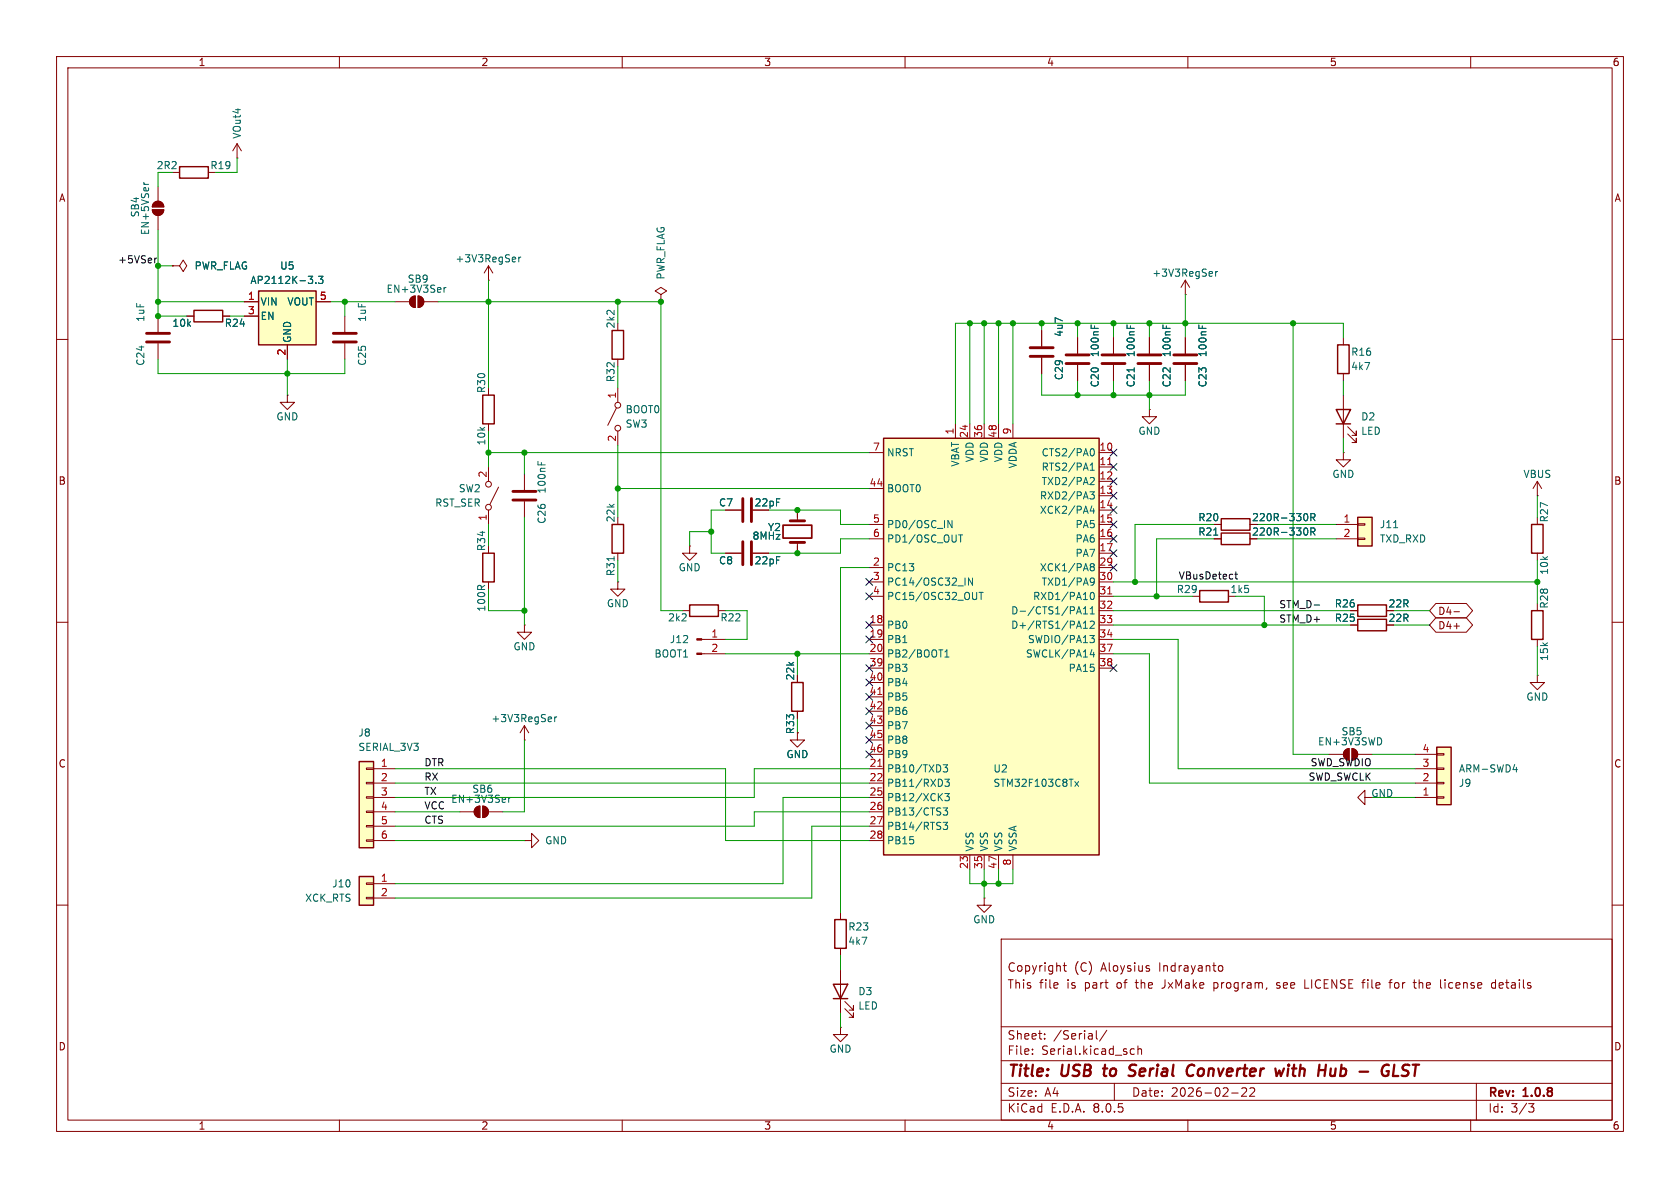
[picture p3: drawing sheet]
<svg xmlns="http://www.w3.org/2000/svg" width="297mm" height="210mm" viewBox="0 0 297 210" stroke-linecap="round" stroke-linejoin="round" font-family="sans-serif">
<g fill="none" stroke="#840000" stroke-width=".18">
<path d="M10 10h277v190h-277zM12 12h273v186h-273zM60 10v2M110 10v2M160 10v2M210 10v2M260 10v2M10 60h2M69.8 53.3h2.6M72.7 52.6l.7-.3v2.1a1.02 1.02 0 0 1-.9-.7 1.02 1.02 0 0 1 .2-1.1zM73.9 52.3a1.02 1.02 0 0 1 1 1 1.02 1.02 0 0 1-1 1.1zM74.9 53.3h2.6"/>
<path d="M86.4 49.5h.1M86.4 47v2.5M86.4 47l-.8 1.3M86.4 47l.7 1.3M203.2 59.7v2.8M285 60h2M86.4 74.9v1.3M109 72.1l-1.6 3.1M109.2 63.5v1.3M109.2 68.6v2.5M109.2 76.2v2.5M203.2 64.5v2.8"/>
<path d="M86.4 82.6v2.5M86.4 90.2v2.5M88.1 86.1l-1.5 3.1M92.7 83.8v2.8M92.7 88.6v2.8M10 110h2M86.4 102.9v1.2M285 110h2M141 129.5v1.3h-1.3l1.3 1.3 1.2-1.3h-1.2M141 125.7v1.3M10 160h2M174 158.8v1.2h-1.3l1.3 1.3 1.3-1.3h-1.3"/>
<path d="M174 158.8h.1M285 160h2M177 166h108v32h-108zM188 170.7h.5M188.2 170.2v1.3l.3 .2M203 171.2l.2 .2-.2 .3M203 170.7l.2 .1M214.6 173.7v1.5M214.6 174.6l.1 .1M214.7 173.7l-.1 .1M215.5 170.8l.4-.1 .3 .3v.4l-.2 .2h-.5M225.7 174.6l.4 .1"/>
<path d="M225.9 173.7l-.2 .2 .2 .3M230.7 173.2v1.5h.7M240.7 173.7h.6M241.3 173.2l-.3 .1M245.5 173.7h.6M246.1 173.2l-.4 .2v1.3M249.8 173.7h.6M250.1 174.6l.3 .1M255.5 173.2v.1M255.5 173.7v1M264.4 173.8l-.4-.1-.3 .3v.4l.1 .2h.6M264.4 173.2v1.5"/>
<path d="M60 198v2M110 198v2M160 198v2M177 194.5h108M177 191.5h108M177 187.5h108M177 181.5h108M182.5 186.3v.1M182.5 185.5v.1M184.7 183.6v.1M184.7 182.8v.1M193.8 182.2v1.3l.2 .2"/>
<path d="M195.7 182.1l-1.3 2M197 191.5v3M199.9 186.3l.2 .1 .4-.1M200.5 185.5l-.4-.1-.2 .1M201.2 185.5l.2-.1 .3 .1 .1 .9M201.2 184.9v1.5M210 198v2M217.7 193.2h1.2M219.5 192.4l.6-.1 .2 .1 .1 .3-.9 1.1h.9M221 192.4l.5-.1 .2 .1 .1 .3-.9 1.1h.9M260 198v2M261 191.5v6.5"/>
<path d="M270.2 195.1h1l-.5 .6 .4 .1 .1 .5-.3 .3h-.4"/>
<circle cx="109.2" cy="75.7" r=".51"/>
<circle cx="109.2" cy="71.6" r=".51"/>
<circle cx="86.4" cy="89.7" r=".51"/>
<circle cx="86.4" cy="85.6" r=".51"/>
</g>
<g fill="none" stroke="#840000" stroke-width=".4">
<path d="M195 188.9h.8M195.4 188.2l-.3 1.7 .3 .3M200.6 190a.85 .85 0 0 1-1.1 .1M200.6 188.2l-.7 .1a.46 .46 0 0 0-.2 .5 .46 .46 0 0 0 .3 .4l.6 .2M209.9 189.9a.67 .67 0 0 0 1 .1M211.1 188.4a.73 .73 0 0 0-1.1 .3M227 188.9l-.6 1.3M227.8 188.9l-.2 1.3M227.8 188.2l-.1 .1 .1 .1M227.8 188.2l.1 .1-.1 .1M227.8 188.2v.2M236 190a.57 .57 0 0 1-.8 .1"/>
<path d="M236.1 188.9l-.1 1.3M245.5 188.3a1.02 1.02 0 0 0-1.1 .3 1.02 1.02 0 0 0-.1 1.1l.1 .2M246.5 188.2l-.2 2h.9M249.2 188.3a.85 .85 0 0 0-1.1 .1 .45 .45 0 0 0 .2 .8l.4 .1a.49 .49 0 0 1 .3 .5 .49 .49 0 0 1-.5 .4l-.7-.1M249.7 188.2h1.2M250.3 188.2l-.2 2"/>
</g>
<path d="M201.2 62.7h4M201.2 64.3h4M90.7 86.9h4M90.7 88.4h4" fill="none" stroke="#840000" stroke-width=".51"/>
<path d="M78.5 50.8v.9M78.9 50.8l-.4 .3M91.7 45.5v.8M92.1 45.5l-.4 .2M205.6 57.4v.6M206.2 57.6v.4M95.1 81.6v.6M95.7 81.8v.4" fill="none" stroke="#006464" stroke-width=".18"/>
<path d="M108.2 58.4h2v5.1h-2zM85.3 69.9h2.1v5h-2.1zM85.3 97.8h2.1v5.1h-2.1zM140 120.7h2v5h-2z" fill="none" stroke="#840000" stroke-width=".25"/>
<g fill="#840000" stroke="#840000" stroke-width=".18">
<path d="M73.9 52.3a1.02 1.02 0 0 1 1 1 1.02 1.02 0 0 1-1 1.1z"/>
<path d="M72.7 52.6l.7-.3v2.1a1.02 1.02 0 0 1-.9-.7 1.02 1.02 0 0 1 .2-1.1z"/>
</g>
<path d="M156.2 77.5h38.1v73.6h-38.1z" fill="#ffffc2"/>
<path d="M156.2 77.5h38.1v73.6h-38.1zM270.8 92.7h2v5.1h-2zM147.6 162.6h2v5h-2z" fill="none" stroke="#840000" stroke-width=".25"/>
<g fill="none" stroke="#840000" stroke-width=".18">
<path d="M184.1 58.4v2.8M190.5 59.7v2.8M196.8 59.7v2.8M209.5 52.1h.1M209.5 49.5v2.6M209.5 59.7v2.8M209.5 49.5l-.7 1.3M209.5 49.5l.8 1.3M168.9 74.9v2.6M171.4 74.9v2.6M174 74.9v2.6M176.5 74.9v2.6"/>
<path d="M179.1 74.9v2.6M184.1 63.2v2.8M190.5 64.5v2.8M196.8 64.5v2.8M209.5 64.5v2.8M153.7 80h2.5M153.7 92.7h2.5M153.7 95.3h2.5M153.7 86.4h2.5M194.3 80h2.5M194.3 82.6h2.5M194.3 85.1h2.5"/>
<path d="M194.3 87.6h2.5M194.3 90.2h2.5M194.3 92.7h2.5M194.3 95.3h2.5M194.3 97.8h2.5M271.8 87.6h.1M271.8 85.1v2.5M271.8 91.4v1.3M271.8 97.8v1.3M271.8 85.1l-.8 1.3M271.8 85.1l.7 1.3M153.7 110.5h2.5"/>
<path d="M153.7 113h2.5M153.7 100.3h2.5M153.7 115.6h2.5M153.7 102.9h2.5M153.7 105.4h2.5M153.7 118.1h2.5M194.3 110.5h2.5M194.3 113h2.5M194.3 100.3h2.5M194.3 115.6h2.5M194.3 102.9h2.5M194.3 105.4h2.5"/>
<path d="M194.3 108h2.5M194.3 118.1h2.5M153.7 135.9h2.5M153.7 138.4h2.5M153.7 120.7h2.5M153.7 123.2h2.5M153.7 125.7h2.5M153.7 128.3h2.5M153.7 130.8h2.5M153.7 133.4h2.5M153.7 141h2.5M153.7 143.5h2.5"/>
<path d="M153.7 146.1h2.5M153.7 148.6h2.5M171.4 151.1v2.6M174 151.1v2.6M176.5 151.1v2.6M179.1 151.1v2.6M148.6 161.3v1.3M148.6 167.6v1.3"/>
</g>
<g fill="none" stroke="#006464" stroke-width=".18">
<path d="M192.9 57.4v.6M193.5 57.6v.4M199.2 57.4v.6M199.8 57.6v.4M211.9 57.4v.6M212.5 57.6v.4M214.9 48v.8M215.3 48l-.4 .2M192.9 79.4l.1-.1a.68 .68 0 0 1 .5 .7 .68 .68 0 0 1-.5 .6l-.1-.1M200.5 65v.7M167.6 92l.7 1.3v-1.3M169.5 94.6h.7"/>
<path d="M169.8 94.6v1.2M192.7 86.9h.8l-.5 .5 .4 .1v.6l-.2 .1-.5-.1M192.7 99.9l.3-.3 .3 .1 .2 .2-.3 .3M192.7 83.1h.8M192.7 82.2l.4-.3v1.2M192.7 99.9l.3 .3M192.9 84.4l.4 .1 .2 .3-.8 .9h.8M193 89.4l-.3 .9h.8M193.3 89.9v.8M167 116.1h.8M167 115.2l.4-.3v1.2M171.9 102.2v1.2l-.7-1.2v1.2"/>
<path d="M173.1 104.7h.7M173.4 104.7v1.3M190.3 108.5l.4-1.2 .5 1.2M190.4 108.2h.6M191.5 107.6l.4-.3v1.2M191.5 108.5h.8M191.5 110.2l.4-.4v1.3M191.5 111.1h.8M192.7 112.3h.8l-.5 .5 .4 .1 .1 .5-.3 .2h-.3M192.7 109.9l.5-.1 .3 .4-.8 .9h.8M192.7 107.6l.4-.3v1.2M192.7 108.5h.8"/>
<path d="M192.9 102.2h.3l.2 .1a.84 .84 0 0 1-.3 1.1h-.2M192.9 104.8l.1-.1a.68 .68 0 0 1 .5 .7 .68 .68 0 0 1-.5 .6 .84 .84 0 0 1-.1-1.2zM193 100.2h.2M193 100.2l-.3 .2M193 114.8l-.3 .9h.8M193.2 100.2l.3 .2-.1 .4-.4 .1-.3-.2M193.3 115.3v.8M193.5 102.7l-.3 .3-.3-.1M166.7 135.2h.8l-.4 .5 .4 .1v.5l-.2 .2-.6-.2M167 137.7h.8l-.4 .5 .4 .1v.6l-.2 .1-.6-.1M190 138.2l.7 .8M190.7 138.2l-.7 .8"/>
<path d="M166.7 142.8h.8l-.4 .5 .4 .1v.6l-.2 .1-.6-.1M166.7 145.4h.8l-.4 .4 .4 .2v.5l-.2 .1-.6-.1M167 140.3h.8l-.4 .5 .4 .1v.5l-.2 .1-.6-.1"/>
</g>
<path d="M195.8 82.1h.7M195.8 105h.7M155.2 135.5h.7M155.2 122.8h.7" fill="none" stroke="#a90000" stroke-width=".18"/>
<path d="M182.1 61.5h4.1M182.1 63h4.1M188.5 62.7h4M188.5 64.3h4M194.8 62.7h4.1M194.8 64.3h4.1M207.5 62.7h4.1M207.5 64.3h4.1" fill="none" stroke="#840000" stroke-width=".51"/>
<path d="M240 91.4h2.6v5.1h-2.6z" fill="#ffffc2"/>
<path d="M236.2 92.7h3.8M236.2 95.3h3.8M240 95.1h1.3v.3h-1.3zM240 92.6h1.3v.2h-1.3zM238.8 108h1.2M238.8 110.5h1.2M271.8 119.4v1.3h-1.3l1.3 1.2 1.2-1.2h-1.2M271.8 119.4h.1M234.9 133.4h2.6M237.8 132.6l.7-.3v2.1a1.02 1.02 0 0 1-.9-.7 1.02 1.02 0 0 1 .2-1.1zM239 132.3a1.02 1.02 0 0 1 1 1.1 1.02 1.02 0 0 1-1 1zM240 133.4h2.6" fill="none" stroke="#840000" stroke-width=".18"/>
<path d="M240 91.4h2.6v5.1h-2.6zM240 106.9h5.1v2.1h-5.1zM240 109.5h5.1v2h-5.1z" fill="none" stroke="#840000" stroke-width=".25"/>
<path d="M246.4 93.3h.7M244.2 130.7v.7" fill="none" stroke="#006464" stroke-width=".18"/>
<g fill="#840000" stroke="#840000" stroke-width=".18">
<path d="M239 132.3a1.02 1.02 0 0 1 1 1.1 1.02 1.02 0 0 1-1 1z"/>
<path d="M237.8 132.6l.7-.3v2.1a1.02 1.02 0 0 1-.9-.7 1.02 1.02 0 0 1 .2-1.1z"/>
</g>
<path d="M254 132.1h2.5v10.1h-2.5z" fill="#ffffc2"/>
<path d="M30.5 30.5h1.2M250.2 138.4h3.8M250.2 135.9h3.8M250.2 133.4h3.8M254 133.2h1.3v.3h-1.3zM254 135.8h1.3v.2h-1.3zM254 138.3h1.3v.3h-1.3zM250.2 141h3.8M254 140.8h1.3v.3h-1.3z" fill="none" stroke="#840000" stroke-width=".18"/>
<path d="M31.7 29.5h5.1v2h-5.1zM254 132.1h2.5v10.1h-2.5z" fill="none" stroke="#840000" stroke-width=".25"/>
<path d="M267.5 136h.8M268.1 135.6v.9" fill="none" stroke="#006464" stroke-width=".18"/>
<path d="M63.5 154.9h2.5v5.1h-2.5z" fill="#ffffc2"/>
<path d="M64.8 158.6h1.2v.3h-1.2zM64.8 156.1h1.2v.2h-1.2zM66 156.2h3.8M66 158.8h3.8" fill="none" stroke="#840000" stroke-width=".18"/>
<path d="M63.5 154.9h2.5v5.1h-2.5z" fill="none" stroke="#840000" stroke-width=".25"/>
<path d="M63.5 134.6h2.5v15.3h-2.5z" fill="#ffffc2"/>
<g fill="none" stroke="#840000" stroke-width=".18">
<path d="M26.9 37.1h2.1a1.02 1.02 0 0 1-1.1 1 1.02 1.02 0 0 1-1-1zM27.2 35.9a1.02 1.02 0 0 1 1.1-.3 1.02 1.02 0 0 1 .7 1h-2.1zM27.9 33v2.6M27.9 38.1v2.5M30.5 47h1.2l.7-1 .6 1-.6 1-.7-1M30.5 47h.1M33 55.9h1.3M39.4 55.9h1.2M61 55.9v2.8M50.8 69.9v1.2h1.3l-1.3 1.3-1.3-1.3h1.3M50.8 69.9h.1M61 60.7v2.8"/>
<path d="M92.7 110.5v1.3h-1.3l1.3 1.2 1.3-1.2h-1.3M92.7 110.5h.1M64.8 138.3h1.2v.3h-1.2zM64.8 135.8h1.2v.2h-1.2zM66 135.9h3.8M66 138.4h3.8M92.7 130.8h.1M92.7 128.3l-.8 1.2M92.7 128.3v2.5M92.7 128.3l.8 1.2M64.8 148.5h1.2v.2h-1.2zM64.8 145.9h1.2v.3h-1.2z"/>
<path d="M64.8 143.4h1.2v.2h-1.2zM64.8 140.8h1.2v.3h-1.2zM66 141h3.8M66 143.5h3.8M66 146.1h3.8M66 148.6h3.8M81.3 143.5h2.5M84.1 142.8l.7-.3v2a1.02 1.02 0 0 1-.9-.6 1.02 1.02 0 0 1 .2-1.1zM85.3 142.5a1.02 1.02 0 0 1 1.1 1 1.02 1.02 0 0 1-1.1 1zM86.4 143.5h2.5M92.7 148.6h1.3v-1.3l1.2 1.3-1.2 1.3v-1.3M92.7 148.6h.1"/>
</g>
<path d="M34.3 54.9h5.1v2h-5.1zM63.5 134.6h2.5v15.3h-2.5z" fill="none" stroke="#840000" stroke-width=".25"/>
<g fill="#840000" stroke="#840000" stroke-width=".18">
<path d="M85.3 142.5a1.02 1.02 0 0 1 1.1 1 1.02 1.02 0 0 1-1.1 1z"/>
<path d="M84.1 142.8l.7-.3v2a1.02 1.02 0 0 1-.9-.6 1.02 1.02 0 0 1 .2-1.1z"/>
<path d="M27.2 35.9a1.02 1.02 0 0 1 1.1-.3 1.02 1.02 0 0 1 .7 1h-2.1z"/>
<path d="M26.9 37.1h2.1a1.02 1.02 0 0 1-1.1 1 1.02 1.02 0 0 1-1-1z"/>
</g>
<path d="M25.4 32.6h.9M25.4 32.2l.3 .4M98.1 126.7v.9M98.4 126.7l-.3 .3M89.9 141v.8M90.3 141l-.4 .2" fill="none" stroke="#006464" stroke-width=".18"/>
<path d="M58.9 58.9h4.1M58.9 60.5h4.1" fill="none" stroke="#840000" stroke-width=".51"/>
<path d="M45.7 51.4h10.2v9.6h-10.2z" fill="#ffffc2"/>
<path d="M45.7 51.4h10.2v9.6h-10.2zM236.2 72.4h2.6l-1.3 2.5zM236.2 74.9h2.6M236.5 61h2v5h-2zM108.2 92.7h2v5.1h-2zM215.9 91.7h5.1v2h-5.1zM215.9 94.2h5.1v2.1h-5.1zM121.9 106.9h5.1v2.1h-5.1zM212.1 104.4h5.1v2h-5.1zM270.8 108h2v5h-2zM147.3 174h2.6l-1.3 2.5zM147.3 176.5h2.6" fill="none" stroke="#840000" stroke-width=".25"/>
<g fill="none" stroke="#840000" stroke-width=".18">
<path d="M41.9 27.9h.1M41.9 25.4l-.8 1.3M41.9 25.4v2.5M41.9 25.4l.8 1.3M27.9 55.9v2.8M30.5 47h.1M33 55.9h1.3M39.4 55.9h1.2M43.2 53.3h2.5M43.2 55.9h2.5M55.9 53.3h2.5M116.8 52.1l1.1-.7-1.1-.6-1 .6 1 .7v1.2"/>
<path d="M116.8 53.3h.1M184.1 58.4v2.8M190.5 59.7v2.8M196.8 59.7v2.8M203.2 59.7v2.8M209.5 59.7v2.8M237.5 59.7v1.3M27.9 60.7v2.8M50.8 61v2.5M184.1 63.2v2.8M190.5 64.5v2.8M196.8 64.5v2.8"/>
<path d="M203.2 72.4v1.3h-1.3l1.3 1.2 1.3-1.2h-1.3M203.2 72.4h.1M203.2 64.5v2.8M209.5 64.5v2.8M237.5 66v1.3M237.5 69.9v7.6M238.3 76.7l1.5 1.5v-.7v.7h-.8M238.3 75.4l1.5 1.6v-.8v.8h-.8M109.2 97.8v1.3M121.9 96.5v1.3h1.3l-1.3 1.3-1.3-1.3h1.3M121.9 96.5h.1M128.3 90.2h2.8"/>
<path d="M128.3 97.8h2.8M133.1 97.8h2.8M141 90.2v1.9M141 95.9v1.9M214.6 92.7h1.3M214.6 95.3h1.3M237.5 80v1.3h1.3l-1.3 1.3-1.3-1.3h1.3M237.5 80h.1M109.2 102.9v1.2h-1.3l1.3 1.3 1.3-1.3h-1.3M109.2 102.9h.1M120.6 108h1.3M124.1 115.6h4.2"/>
<path d="M124.1 113h4.2M127 108h1.3M210.8 105.4h1.3M238.8 108h1.2M238.8 110.5h1.2M253.8 109.2h5.4l1.1 1.3-1.1 1.3h-5.4l-1.1-1.3zM253.8 106.7h5.4l1.1 1.3-1.1 1.2h-5.4l-1.1-1.2zM257 110.7h1M257 108.1h1M271.8 106.7v1.3M271.8 113v1.3M141 125.7v1.3"/>
<path d="M241.3 141v-1.3l-1.3 1.3 1.3 1.2v-1.2h1.3M148.6 171.5v7.6M149.4 178.3l1.5 1.5v-.7v.7h-.8M149.4 177l1.5 1.6v-.8v.8h-.8M148.6 181.6v1.3h-1.3l1.3 1.3 1.3-1.3h-1.3M148.6 181.6h.1"/>
</g>
<g fill="none" stroke="#006464" stroke-width=".18">
<path d="M54.5 48.8h.8l-.4 .5M55.2 49.4v.6M55.8 50v.1M56.3 48.8h.8l-.4 .5 .3 .1v.6l-.2 .1-.5-.1M192.9 57.4v.6M193.5 57.6v.4M199.2 57.4v.6M199.8 57.6v.4M205.6 57.4v.6M206.2 57.6v.4M211.9 57.4v.6M212.5 57.6v.4"/>
<path d="M200.5 65v.7M108.6 98.4v.7M214.6 94.6h.7M230.8 90.8a.68 .68 0 0 1 .4 .6 .68 .68 0 0 1-.4 .7M230.8 93.3a.68 .68 0 0 1 .4 .7 .68 .68 0 0 1-.4 .6M231.7 91.5l.7-.1 .1-.2-.1-.3-.7-.1v1.3M231.7 94l.7-.1 .1-.1-.1-.4-.7-.1v1.3M232 91.5l.5 .6M232 94l.5 .6"/>
</g>
<path d="M25.9 58.9h4.1M25.9 60.5h4.1M131.3 88.1v4.1M131.3 95.8v4M132.8 88.1v4.1M132.8 95.8v4M139.7 95.9h2.5M139.7 92.1h2.5" fill="none" stroke="#840000" stroke-width=".51"/>
<g fill="#840000" stroke="#840000" stroke-width=".18">
<path d="M123.2 115.4h.9v.3h-.9z"/>
<path d="M123.2 112.9h.9v.3h-.9z"/>
</g>
<path d="M138.4 92.8h5.1v2.3h-5.1z" fill="none" stroke="#840000" stroke-width=".3"/>
<path d="M27.4 45.6v.9M27.7 45.6l-.3 .3M218.3 101.5h.5M218.5 101.1v1.1l.3 .2M232.3 107h1" fill="none" stroke="#0f0f0f" stroke-width=".18"/>
<g fill="none" stroke="#009600" stroke-width=".18">
<path d="M27.9 30.5v2.5M41.9 27.9v2.6h-3.8M27.9 53.3h15.3M27.9 40.6v15.3h5.1M27.9 47h2.6M40.6 55.9h2.6M58.4 53.3h11.4M61 53.3v2.6M77.5 53.3h39.3v54.7h3.8M86.4 49.5v19.1M109.2 53.3v3.9M171.4 57.2v17.7"/>
<path d="M174 57.2v17.7M176.5 57.2v17.7M179.1 57.2v17.7M184.1 57.2v1.2M190.5 57.2v2.5M196.8 57.2v2.5M203.2 57.2v2.5M209.5 52.1v7.6M228.6 57.2v76.2h6.3M237.5 59.7v-2.5h-68.6v17.7M27.9 63.5v2.5h33.1v-2.5M50.8 63.5v6.4"/>
<path d="M86.4 76.2v6.4M109.2 64.8v3.8M109.2 78.7v12.7M184.1 66v3.9h25.4v-2.6M190.5 67.3v2.6M196.8 67.3v2.6M203.2 67.3v5.1M237.5 67.3v2.6M237.5 77.5v2.5M86.4 80h67.3M86.4 92.7v3.8M92.7 80v3.8"/>
<path d="M92.7 91.4v19.1M109.2 99.1v3.8M109.2 86.4h44.5M125.7 94h-3.8v2.5M128.3 90.2h-2.6v7.6h2.6M135.9 90.2h12.7v2.5h5.1M153.7 95.3h-5.1v2.5h-12.7M214.6 95.3h-10.1v10.1M214.6 92.7h-13.9v10.2M222.2 95.3h14M222.2 92.7h14M271.8 87.6v3.8"/>
<path d="M271.8 99.1v7.6M86.4 104.1v3.9h6.3M128.3 115.6h25.4M128.3 108h3.8v5h-3.8M141 115.6v3.8M153.7 100.3h-5.1v61M196.8 115.6h6.4v22.8h47M196.8 105.4h14M196.8 113h11.5v22.9h41.9M196.8 108h42M196.8 102.9h75M196.8 110.5h42"/>
<path d="M218.4 105.4h5.1v5.1M246.4 108h6.3M246.4 110.5h6.3M271.8 114.3v5.1M69.8 135.9h58.5v12.7h25.4M69.8 138.4h83.9M92.7 130.8v12.7h-3.8M153.7 135.9h-20.4v5.1h-63.5M242.6 133.4h7.6M69.8 148.6h22.9M69.8 143.5h11.5M153.7 146.1h-10.2v12.7h-73.7"/>
<path d="M153.7 143.5h-20.4v2.6h-63.5M153.7 141h-15.3v15.2h-68.6M171.4 153.7v2.5h7.7v-2.5M174 153.7v5.1M176.5 153.7v2.5M242.6 141h7.6M148.6 168.9v2.6M148.6 179.1v2.5"/>
</g>
<g fill="none" stroke="#000084" stroke-width=".18">
<path d="M196.2 79.4l1.3 1.2M197.5 79.4l-1.3 1.2M196.2 99.7l1.3 1.2M196.2 84.5l1.3 1.2M196.2 92.1l1.3 1.2M196.2 81.9l1.3 1.3M196.2 97.2l1.3 1.2M196.2 94.6l1.3 1.3M196.2 89.6l1.3 1.2M196.2 87l1.3 1.2M197.5 99.7l-1.3 1.2M197.5 84.5l-1.3 1.2"/>
<path d="M197.5 92.1l-1.3 1.2M197.5 89.6l-1.3 1.2M197.5 81.9l-1.3 1.3M197.5 97.2l-1.3 1.2M197.5 94.6l-1.3 1.3M197.5 87l-1.3 1.2M153.1 104.8l1.2 1.2M153.1 102.3l1.2 1.2M153.1 109.9l1.2 1.2M153.1 112.4l1.2 1.2M153.1 117.5l1.2 1.2M154.3 104.8l-1.2 1.2"/>
<path d="M154.3 102.3l-1.2 1.2M154.3 109.9l-1.2 1.2M154.3 112.4l-1.2 1.2M154.3 117.5l-1.2 1.2M196.2 117.5l1.3 1.2M197.5 117.5l-1.3 1.2M153.1 132.7l1.2 1.3M153.1 130.2l1.2 1.2M153.1 127.7l1.2 1.2M153.1 125.1l1.2 1.2M153.1 122.6l1.2 1.2M153.1 120l1.2 1.3"/>
<path d="M154.3 127.7l-1.2 1.2M154.3 132.7l-1.2 1.3M154.3 130.2l-1.2 1.2M154.3 125.1l-1.2 1.2M154.3 122.6l-1.2 1.2M154.3 120l-1.2 1.3"/>
</g>
<g fill="#009600" stroke="#009600" stroke-width=".18">
<circle cx="209.5" cy="57.2" r=".46"/>
<circle cx="228.6" cy="57.2" r=".46"/>
<circle cx="223.5" cy="110.5" r=".46"/>
<circle cx="271.8" cy="102.9" r=".46"/>
<circle cx="196.8" cy="69.9" r=".46"/>
<circle cx="190.5" cy="69.9" r=".46"/>
<circle cx="196.8" cy="57.2" r=".46"/>
<circle cx="203.2" cy="57.2" r=".46"/>
<circle cx="176.5" cy="57.2" r=".46"/>
<circle cx="179.1" cy="57.2" r=".46"/>
<circle cx="171.4" cy="57.2" r=".46"/>
<circle cx="174" cy="57.2" r=".46"/>
<circle cx="190.5" cy="57.2" r=".46"/>
<circle cx="184.1" cy="57.2" r=".46"/>
<circle cx="203.2" cy="69.9" r=".46"/>
<circle cx="200.7" cy="102.9" r=".46"/>
<circle cx="204.5" cy="105.4" r=".46"/>
<circle cx="176.5" cy="156.2" r=".46"/>
<circle cx="174" cy="156.2" r=".46"/>
<circle cx="86.4" cy="53.3" r=".46"/>
<circle cx="116.8" cy="53.3" r=".46"/>
<circle cx="109.2" cy="53.3" r=".46"/>
<circle cx="86.4" cy="80" r=".46"/>
<circle cx="92.7" cy="80" r=".46"/>
<circle cx="141" cy="97.8" r=".46"/>
<circle cx="141" cy="90.2" r=".46"/>
<circle cx="141" cy="115.6" r=".46"/>
<circle cx="109.2" cy="86.4" r=".46"/>
<circle cx="125.7" cy="94" r=".46"/>
<circle cx="27.9" cy="55.9" r=".46"/>
<circle cx="27.9" cy="53.3" r=".46"/>
<circle cx="50.8" cy="66" r=".46"/>
<circle cx="27.9" cy="47" r=".46"/>
<circle cx="61" cy="53.3" r=".46"/>
<circle cx="92.7" cy="108" r=".46"/>
</g>
<g font-size="2.8" fill="#840000">
<text x="178" y="190.9">Title:</text>
<text x="187.7" y="190.9">USB</text>
<text x="196" y="190.9">to</text>
<text x="201.3" y="190.9">Serial</text>
<text x="212.3" y="190.9">Converter</text>
<text x="228.8" y="190.9">with</text>
<text x="237.1" y="190.9">Hub</text>
<text x="245.1" y="190.9">-</text>
</g>
<g font-size="2.1" fill="#840000">
<text x="178" y="172">Copyright</text>
<text x="189.9" y="172">(C)</text>
<text x="194.7" y="172">Aloysius</text>
<text x="205" y="172">Indrayanto</text>
<text x="178" y="175">This</text>
<text x="183.7" y="175">file</text>
<text x="188.7" y="175">is</text>
<text x="191.9" y="175">part</text>
<text x="197.7" y="175">of</text>
<text x="201.2" y="175">the</text>
<text x="206" y="175">JxMake</text>
<text x="215.2" y="175">program,</text>
<text x="226.5" y="175">see</text>
<text x="231.6" y="175">LICENSE</text>
<text x="242.1" y="175">file</text>
<text x="247" y="175">for</text>
<text x="251.5" y="175">the</text>
<text x="256.3" y="175">license</text>
<text x="265.5" y="175">details</text>
<text x="178" y="184">Sheet:</text>
<text x="186.2" y="184">/Serial/</text>
<text x="178" y="186.7">File:</text>
<text x="184.1" y="186.7">Serial.kicad_sch</text>
<text x="178" y="196.9">KiCad</text>
<text x="178" y="194.1">Size:</text>
<text x="184.7" y="194.1">A4</text>
<text x="185.7" y="196.9">E.D.A.</text>
<text x="193.3" y="196.9">8.0.5</text>
<text x="200" y="194.1">Date:</text>
<text x="207" y="194.1">2026-02-22</text>
<text x="263" y="194.3">Rev:</text>
<text x="263" y="196.9">Id:</text>
<text x="267.1" y="196.9">3/3</text>
<text x="269.4" y="194.3">1.0.8</text>
</g>
<g font-size="1.8" fill="#840000">
<text x="35" y="11.9">1</text>
<text x="85" y="11.9">2</text>
<text x="135" y="11.9">3</text>
<text x="185" y="11.9">4</text>
<text x="235" y="11.9">5</text>
<text x="285" y="11.9">6</text>
<text x="10.3" y="35.9">A</text>
<text x="285.3" y="35.9">A</text>
<text x="10.3" y="85.9">B</text>
<text x="133.3" y="89.7">22pF</text>
<text x="285.3" y="85.9">B</text>
<text x="221.2" y="92.3">220R-330R</text>
<text x="221.2" y="94.9">220R-330R</text>
<text x="245.4" y="107.6">22R</text>
<text x="245.4" y="110.1">22R</text>
<text x="254.2" y="111.4">D4+</text>
<text x="254.2" y="108.9">D4-</text>
<text x="140.6" y="120.4" transform="rotate(-90 140.6 120.4)">22k</text>
<text x="10.3" y="135.9">C</text>
<text x="285.3" y="135.9">C</text>
<text x="10.3" y="185.9">D</text>
<text x="285.3" y="185.9">D</text>
<text x="35" y="199.9">1</text>
<text x="85" y="199.9">2</text>
<text x="135" y="199.9">3</text>
<text x="185" y="199.9">4</text>
<text x="235" y="199.9">5</text>
<text x="285" y="199.9">6</text>
</g>
<g font-size="1.8" fill="#006464">
<text x="42.8" y="24.6" transform="rotate(-90 42.8 24.6)">VOut4</text>
<text x="37.1" y="30.1">R19</text>
<text x="24.8" y="38.5" transform="rotate(-90 24.8 38.5)">SB4</text>
<text x="26.6" y="41.6" transform="rotate(-90 26.6 41.6)">EN+5VSer</text>
<text x="34.3" y="47.9">PWR_FLAG</text>
<text x="49.4" y="47.9">U5</text>
<text x="80.4" y="46.6">+3V3RegSer</text>
<text x="44.2" y="50.4">AP2112K-3.3</text>
<text x="68.2" y="52">EN+3V3Ser</text>
<text x="72" y="50.2">SB9</text>
<text x="117.7" y="49.5" transform="rotate(-90 117.7 49.5)">PWR_FLAG</text>
<text x="203.6" y="49.1">+3V3RegSer</text>
<text x="25.7" y="57" transform="rotate(-90 25.7 57)">1uF</text>
<text x="30.4" y="58">10k</text>
<text x="39.6" y="58">R24</text>
<text x="46" y="54.2">VIN</text>
<text x="46" y="56.7">EN</text>
<text x="50.7" y="54.2">VOUT</text>
<text x="64.9" y="57" transform="rotate(-90 64.9 57)">1uF</text>
<text x="108.9" y="58.2" transform="rotate(-90 108.9 58.2)">2k2</text>
<text x="188.1" y="59.7" transform="rotate(-90 188.1 59.7)">4u7</text>
<text x="25.7" y="64.8" transform="rotate(-90 25.7 64.8)">C24</text>
<text x="51.7" y="60.7" transform="rotate(-90 51.7 60.7)">GND</text>
<text x="64.9" y="64.8" transform="rotate(-90 64.9 64.8)">C25</text>
<text x="194.4" y="63.2" transform="rotate(-90 194.4 63.2)">100nF</text>
<text x="200.8" y="63.2" transform="rotate(-90 200.8 63.2)">100nF</text>
<text x="207.1" y="63.2" transform="rotate(-90 207.1 63.2)">100nF</text>
<text x="213.5" y="63.2" transform="rotate(-90 213.5 63.2)">100nF</text>
<text x="238.8" y="65.6">4k7</text>
<text x="238.8" y="63.1">R16</text>
<text x="86" y="69.6" transform="rotate(-90 86 69.6)">R30</text>
<text x="108.9" y="67.7" transform="rotate(-90 108.9 67.7)">R32</text>
<text x="188.1" y="67.3" transform="rotate(-90 188.1 67.3)">C29</text>
<text x="194.4" y="68.6" transform="rotate(-90 194.4 68.6)">C20</text>
<text x="200.8" y="68.6" transform="rotate(-90 200.8 68.6)">C21</text>
<text x="207.1" y="68.6" transform="rotate(-90 207.1 68.6)">C22</text>
<text x="213.5" y="68.6" transform="rotate(-90 213.5 68.6)">C23</text>
<text x="48.8" y="74.5">GND</text>
<text x="110.5" y="73.3">BOOT0</text>
<text x="110.5" y="75.8">SW3</text>
<text x="201.2" y="77.1">GND</text>
<text x="240.5" y="74.5">D2</text>
<text x="240.5" y="77.1">LED</text>
<text x="86" y="78.8" transform="rotate(-90 86 78.8)">10k</text>
<text x="156.7" y="80.9">NRST</text>
<text x="169.8" y="82.6" transform="rotate(-90 169.8 82.6)">VBAT</text>
<text x="172.3" y="81.8" transform="rotate(-90 172.3 81.8)">VDD</text>
<text x="174.9" y="81.8" transform="rotate(-90 174.9 81.8)">VDD</text>
<text x="177.4" y="81.8" transform="rotate(-90 177.4 81.8)">VDD</text>
<text x="179.9" y="82.9" transform="rotate(-90 179.9 82.9)">VDDA</text>
<text x="184" y="80.9">CTS2/PA0</text>
<text x="184" y="83.4">RTS2/PA1</text>
<text x="76.8" y="89.8">RST_SER</text>
<text x="81" y="87.2">SW2</text>
<text x="96.7" y="87.4" transform="rotate(-90 96.7 87.4)">100nF</text>
<text x="127" y="89.7">C7</text>
<text x="156.7" y="87.2">BOOT0</text>
<text x="183.7" y="88.5">RXD2/PA3</text>
<text x="184" y="86">TXD2/PA2</text>
<text x="235.5" y="84.7">GND</text>
<text x="269.2" y="84.7">VBUS</text>
<text x="96.7" y="92.7" transform="rotate(-90 96.7 92.7)">C26</text>
<text x="108.9" y="92.4" transform="rotate(-90 108.9 92.4)">22k</text>
<text x="132.9" y="95.6">8MHz</text>
<text x="135.7" y="94.1">Y2</text>
<text x="156.7" y="93.6">PD0/OSC_IN</text>
<text x="183.7" y="91">XCK2/PA4</text>
<text x="190" y="93.6">PA5</text>
<text x="211.7" y="92.3">R20</text>
<text x="211.7" y="94.9">R21</text>
<text x="243.8" y="93.6">J11</text>
<text x="273.9" y="92.4" transform="rotate(-90 273.9 92.4)">R27</text>
<text x="86" y="97.5" transform="rotate(-90 86 97.5)">R34</text>
<text x="108.9" y="101.9" transform="rotate(-90 108.9 101.9)">R31</text>
<text x="119.9" y="101.2">GND</text>
<text x="127" y="100">C8</text>
<text x="133.3" y="100">22pF</text>
<text x="156.7" y="101.2">PC13</text>
<text x="156.7" y="96.1">PD1/OSC_OUT</text>
<text x="183.7" y="101.2">XCK1/PA8</text>
<text x="190" y="96.1">PA6</text>
<text x="190" y="98.7">PA7</text>
<text x="243.8" y="96.1">TXD_RXD</text>
<text x="273.9" y="101.7" transform="rotate(-90 273.9 101.7)">10k</text>
<text x="107.2" y="107.5">GND</text>
<text x="156.7" y="103.7">PC14/OSC32_IN</text>
<text x="156.7" y="106.3">PC15/OSC32_OUT</text>
<text x="182.5" y="106.3">RXD1/PA10</text>
<text x="184" y="103.7">TXD1/PA9</text>
<text x="207.9" y="105">R29</text>
<text x="217.4" y="105">1k5</text>
<text x="235.9" y="107.6">R26</text>
<text x="273.9" y="107.7" transform="rotate(-90 273.9 107.7)">R28</text>
<text x="86" y="108.2" transform="rotate(-90 86 108.2)">100R</text>
<text x="118" y="110">2k2</text>
<text x="118.3" y="113.9">J12</text>
<text x="127.3" y="110">R22</text>
<text x="156.7" y="111.4">PB0</text>
<text x="156.7" y="113.9">PB1</text>
<text x="178.7" y="108.8">D-/CTS1/PA11</text>
<text x="178.7" y="111.4">D+/RTS1/PA12</text>
<text x="181.6" y="113.9">SWDIO/PA13</text>
<text x="235.9" y="110.1">R25</text>
<text x="90.7" y="115.2">GND</text>
<text x="115.6" y="116.4">BOOT1</text>
<text x="156.7" y="116.4">PB2/BOOT1</text>
<text x="156.7" y="119">PB3</text>
<text x="181.3" y="116.4">SWCLK/PA14</text>
<text x="188.8" y="119">PA15</text>
<text x="273.9" y="116.9" transform="rotate(-90 273.9 116.9)">15k</text>
<text x="156.7" y="121.5">PB4</text>
<text x="156.7" y="124.1">PB5</text>
<text x="269.7" y="124.1">GND</text>
<text x="63.3" y="130.4">J8</text>
<text x="86.8" y="127.9">+3V3RegSer</text>
<text x="140.6" y="129.9" transform="rotate(-90 140.6 129.9)">R33</text>
<text x="156.7" y="126.6">PB6</text>
<text x="156.7" y="129.1">PB7</text>
<text x="156.7" y="131.7">PB8</text>
<text x="232.9" y="132">EN+3V3SWD</text>
<text x="237.1" y="130.2">SB5</text>
<text x="63.3" y="132.9">SERIAL_3V3</text>
<text x="138.9" y="134.2">GND</text>
<text x="156.7" y="136.8">PB10/TXD3</text>
<text x="156.7" y="134.2">PB9</text>
<text x="175.5" y="136.8">U2</text>
<text x="257.8" y="136.8">ARM-SWD4</text>
<text x="79.7" y="142.1">EN+3V3Ser</text>
<text x="83.4" y="140.3">SB6</text>
<text x="156.7" y="139.3">PB11/RXD3</text>
<text x="156.7" y="141.8">PB12/XCK3</text>
<text x="175.5" y="139.3">STM32F103C8Tx</text>
<text x="242.3" y="141.1">GND</text>
<text x="257.8" y="139.3">J9</text>
<text x="96.3" y="149.5">GND</text>
<text x="156.7" y="144.4">PB13/CTS3</text>
<text x="156.7" y="146.9">PB14/RTS3</text>
<text x="156.7" y="149.5">PB15</text>
<text x="172.3" y="150.6" transform="rotate(-90 172.3 150.6)">VSS</text>
<text x="174.9" y="150.6" transform="rotate(-90 174.9 150.6)">VSS</text>
<text x="177.4" y="150.6" transform="rotate(-90 177.4 150.6)">VSS</text>
<text x="179.9" y="150.6" transform="rotate(-90 179.9 150.6)">VSSA</text>
<text x="53.9" y="159.6">XCK_RTS</text>
<text x="58.6" y="157.1">J10</text>
<text x="149.9" y="167.2">4k7</text>
<text x="149.9" y="164.7">R23</text>
<text x="172" y="163.4">GND</text>
<text x="151.6" y="176.1">D3</text>
<text x="151.6" y="178.7">LED</text>
<text x="146.6" y="186.3">GND</text>
</g>
<text font-size="1.8" fill="#009600" x="27.6" y="30.1">2R2</text>
<g font-size="1.8" fill="#0f0f0f">
<text x="20.8" y="46.6">+5VSer</text>
<text x="208.3" y="102.5">VBusDetect</text>
<text x="226.1" y="107.6">STM_D-</text>
<text x="226.1" y="110.1">STM_D+</text>
<text x="74.9" y="135.5">DTR</text>
<text x="231.6" y="135.5">SWD_SWDIO</text>
<text x="74.9" y="140.6">TX</text>
<text x="74.9" y="143.2">VCC</text>
<text x="74.9" y="138.1">RX</text>
<text x="231.2" y="138.1">SWD_SWCLK</text>
<text x="74.9" y="145.7">CTS</text>
</g>
<g font-size="1.8" fill="#a90000">
<text x="43.7" y="53.1">1</text>
<text x="56.4" y="53.1">5</text>
<text x="43.7" y="55.6">3</text>
<text x="50.5" y="62.9" transform="rotate(-90 50.5 62.9)">2</text>
<text x="109" y="70.6" transform="rotate(-90 109 70.6)">1</text>
<text x="168.7" y="76.9" transform="rotate(-90 168.7 76.9)">1</text>
<text x="171.2" y="77.5" transform="rotate(-90 171.2 77.5)">24</text>
<text x="173.7" y="77.5" transform="rotate(-90 173.7 77.5)">36</text>
<text x="176.3" y="77.5" transform="rotate(-90 176.3 77.5)">48</text>
<text x="178.8" y="76.9" transform="rotate(-90 178.8 76.9)">9</text>
<text x="109" y="78.2" transform="rotate(-90 109 78.2)">2</text>
<text x="154.2" y="79.8">7</text>
<text x="194.3" y="79.8">10</text>
<text x="194.3" y="82.3">11</text>
<text x="86.1" y="84.5" transform="rotate(-90 86.1 84.5)">2</text>
<text x="153.6" y="86.1">44</text>
<text x="194.3" y="84.8">12</text>
<text x="194.3" y="87.4">13</text>
<text x="194.3" y="89.9">14</text>
<text x="86.1" y="92.1" transform="rotate(-90 86.1 92.1)">1</text>
<text x="154.2" y="92.5">5</text>
<text x="154.2" y="95">6</text>
<text x="194.3" y="92.5">15</text>
<text x="194.3" y="95">16</text>
<text x="237.4" y="92.5">1</text>
<text x="237.4" y="95">2</text>
<text x="154.2" y="100.1">2</text>
<text x="194.3" y="97.5">17</text>
<text x="194.3" y="100.1">29</text>
<text x="154.2" y="102.6">3</text>
<text x="154.2" y="105.2">4</text>
<text x="194.3" y="102.6">30</text>
<text x="194.3" y="105.2">31</text>
<text x="194.3" y="107.7">32</text>
<text x="125.7" y="112.8">1</text>
<text x="153.6" y="110.2">18</text>
<text x="153.6" y="112.8">19</text>
<text x="194.3" y="110.2">33</text>
<text x="194.3" y="112.8">34</text>
<text x="125.7" y="115.3">2</text>
<text x="153.6" y="115.3">20</text>
<text x="153.6" y="117.9">39</text>
<text x="194.3" y="115.3">37</text>
<text x="194.3" y="117.9">38</text>
<text x="153.6" y="120.4">40</text>
<text x="153.6" y="122.9">41</text>
<text x="153.6" y="125.5">42</text>
<text x="153.6" y="128">43</text>
<text x="153.6" y="130.6">45</text>
<text x="67.2" y="135.6">1</text>
<text x="153.6" y="135.6">21</text>
<text x="153.6" y="133.1">46</text>
<text x="251.4" y="135.6">3</text>
<text x="251.4" y="133.1">4</text>
<text x="67.2" y="138.2">2</text>
<text x="67.2" y="140.7">3</text>
<text x="67.2" y="143.3">4</text>
<text x="153.6" y="138.2">22</text>
<text x="153.6" y="140.7">25</text>
<text x="153.6" y="143.3">26</text>
<text x="251.4" y="140.7">1</text>
<text x="251.4" y="138.2">2</text>
<text x="67.2" y="145.8">5</text>
<text x="67.2" y="148.3">6</text>
<text x="153.6" y="145.8">27</text>
<text x="153.6" y="148.3">28</text>
<text x="67.2" y="156">1</text>
<text x="171.2" y="153.7" transform="rotate(-90 171.2 153.7)">23</text>
<text x="173.7" y="153.7" transform="rotate(-90 173.7 153.7)">35</text>
<text x="176.3" y="153.7" transform="rotate(-90 176.3 153.7)">47</text>
<text x="178.8" y="153.1" transform="rotate(-90 178.8 153.1)">8</text>
<text x="67.2" y="158.5">2</text>
</g>
</svg>
